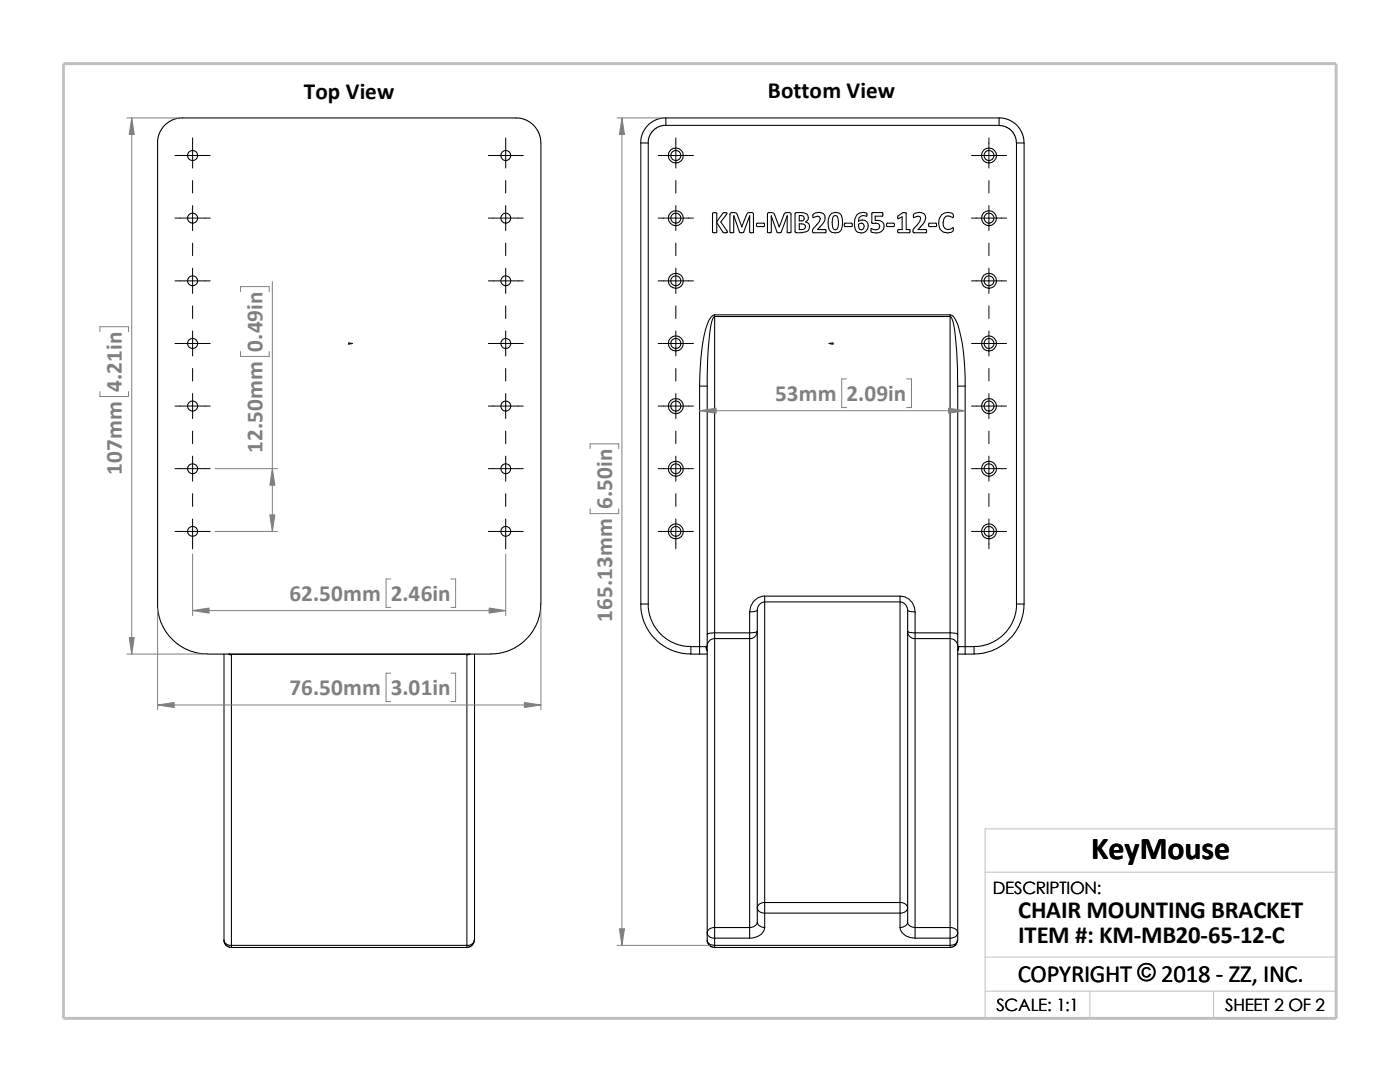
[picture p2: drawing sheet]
<svg xmlns="http://www.w3.org/2000/svg" width="279mm" height="216mm" viewBox="0 0 279 216" stroke-linecap="round" stroke-linejoin="round" font-family="sans-serif">
<path d="M196.6 174h70.1M196.6 191h70.1M196.6 197.8h70.1M217.5 197.8v5.4M242.2 197.8v5.4M26.8 203.2h239.9v-37.8h-70.1v37.8" fill="none" stroke="#c0c0c0" stroke-width=".2"/>
<path d="M12.7 12.7h254v190.5h-254z" fill="none" stroke="#c0c0c0" stroke-width=".59"/>
<g fill="none" stroke="#000" stroke-width=".21">
<path d="M31.5 28.5l.2-1.6 .9-1.7 1.5-1.1 1.7-.6h67.7l1.8 .6 1.4 1.1 1 1.7 .2 1.6v92M31.5 28.5v92.9l.4 2.3 .7 1.5 .9 1.5 1.4 1.4 1.8 1.2 1.6 .7 1.5 .4 1.6 .1M127.9 28.5v92M127.9 28.5h1.5M129.4 28.5v92M132.9 23.5l-.9 .1-1.1 .3-1.1 .7-.7 .6-1 1.7-.2 1.6M132.9 23.5h66.5M132.9 25h-.6l-.9 .3-1.1 .8-.8 1.3-.1 1.1M132.9 23.5v1.5M199.4 23.5v1.5h-66.5M199.4 23.5l.9 .1 1 .3 .8 .4 .9 .8 1 1.5 .3 1v.9M199.4 25.1l1.3 .2 1.1 .7 .7 1 .4 1.5"/>
<path d="M202.9 28.5v92M202.9 28.5h1.5v92M142.2 42.5a.62 .62 0 0 1 .8 .1v1.6l1.2-1.6a.57 .57 0 0 1 .9 0l-1.3 1.7 1.4 2a.61 .61 0 0 1-.9 0l-1.3-1.9v1.9l-.1 .1-.7-.1zM148 45.3h.1M149.6 43.1v3.2l.6 .1h.2v-3.8l-.3-.2h-.6a.49 .49 0 0 0-.5 .5l-1 2.4M149.6 43.1l-1.2 3.3h-.1l-.7-.1-1.2-3.2v3.3h-.6l-.1-.1v-3.5l.1-.3 .7-.1 .5 .1 1 2.8M149.6 43.1h.1M151 44.6l1.4-.1 .2 .6-.2 .1h-1.3zM153.9 43.1v3.2a.51 .51 0 0 1-.7 0v-3.8l.8-.1 .4 .1 1.1 2.8 1-2.6 .3-.2 .7-.1 .4 .2-.1 3.8h-.7v-3.3M153.9 43.1l1.2 3.2 .1 .1 .7-.1 1.2-3.2M153.9 43.1h.1M157.1 43.1h.1"/>
<path d="M158.7 42.5l.2-.1a2.31 2.31 0 0 1 2.3 .6 .91 .91 0 0 1-.4 1.3 1.02 1.02 0 0 1 .8 .9 1.02 1.02 0 0 1-.6 1l-1 .2h-1.3zM159.5 44.7a.89 .89 0 0 1 1.2 .3 .56 .56 0 0 1-.6 .8h-.6zM159.5 43l.8 .1 .1 .2a.51 .51 0 0 1 0 .5 .51 .51 0 0 1-.5 .3h-.4zM162.3 42.7a1.37 1.37 0 0 1 2.4 .7 3.8 3.8 0 0 1-1.5 2.4h1.6v.5v.1h-2.6v-.6l1.3-1.6 .2-.6a.49 .49 0 0 0-.5-.5l-.9 .3-.1-.6zM165.8 42.8a1.34 1.34 0 0 1 1.5-.4 1.34 1.34 0 0 1 .8 1.3 2.73 2.73 0 0 1-.7 2.7 1.38 1.38 0 0 1-2.1-1.2 2.85 2.85 0 0 1 .5-2.4zM166.3 43.2a.51 .51 0 0 1 .8 0 2.74 2.74 0 0 1-.2 2.6l-.6-.1a3.2 3.2 0 0 1 0-2.5zM168.6 44.6l1.4-.1 .1 .6-.1 .1h-1.4l-.1-.3zM171 42.9a1.76 1.76 0 0 1 2-.4l-.1 .6a1.2 1.2 0 0 0-1.5 .3l-.1 .8a1.29 1.29 0 0 1 2 .7 1.29 1.29 0 0 1-1.4 1.6 1.17 1.17 0 0 1-1.3-1.2v-1.6zM171.3 44.7a.64 .64 0 0 1 .7-.2 .64 .64 0 0 1 .5 .7l-.2 .4a.5 .5 0 0 1-.5 .2 .5 .5 0 0 1-.4-.4zM174 42.5h2.1v.6h-1.4v.9h.2a1.25 1.25 0 0 1 1.6 1 1.25 1.25 0 0 1-1.1 1.4h-1.2a.5 .5 0 0 1-.3-.8 .93 .93 0 0 0 1.1 .3 .93 .93 0 0 0 .6-.9l-.3-.4-1.3-.1zM177 44.6l1.4-.1a.42 .42 0 0 1 0 .7h-1.4zM179.2 43.1l.9-.6h.7v3.3h.8l-.1 .6h-2.3v-.6h.8v-2.5l-.8 .3z"/>
<path d="M182.4 42.7a1.62 1.62 0 0 1 2.3 .3 2.23 2.23 0 0 1-1 2.3l-.5 .5h1.6l.1 .6h-2.6l-.1-.6a5.1 5.1 0 0 0 1.5-2.2 .44 .44 0 0 0-.5-.5l-.9 .3zM185.4 44.6l1.4-.1 .1 .6-.1 .1h-1.4zM187.9 42.8a1.62 1.62 0 0 1 2.3 .1v.5l-.3-.1a1.01 1.01 0 0 0-1.5 .3 1.56 1.56 0 0 0 .4 2.1 1.5 1.5 0 0 0 1.4-.3l.1 .4-.1 .3a1.77 1.77 0 0 1-2 .2 1.77 1.77 0 0 1-.9-1.8l.2-.9zM139.6 77v52M139.6 77h1.5M141.1 77v49.6M142.6 62.8v.4M142.6 63.2v63.1M142.6 63.2h47M142.6 62.8h47M142.6 62.8a2.48 2.48 0 0 0-1.5 1.9 41.8 41.8 0 0 0-1.5 12.3M142.6 63.2a2.47 2.47 0 0 0-.7 1.8 72.2 72.2 0 0 0-.8 12"/>
<path d="M189.6 63.2a2.47 2.47 0 0 1 .8 1.8 77.9 77.9 0 0 1 .7 12M189.6 62.8l.4 .1a5.6 5.6 0 0 1 1.4 2.9 41.2 41.2 0 0 1 1.2 11.2M189.6 62.8v.4M189.6 63.2v63.1M191.1 77h1.5M191.1 77v49.6M192.6 77v52M152.6 119v1.1M152.6 119a3 3 0 0 0-3 3.1M152.6 119h27M179.6 119a3 3 0 0 1 3 3.1M179.6 119v1.1"/>
<path d="M44.7 130.5v57.1M45.6 130.5l.6 .2M45.7 130.5l.2 .1M45.9 130.6l.3 .1M45.9 130.6h47.6M46.2 130.7v57.9M93.2 130.7v57.9M93.5 130.6l-.3 .1M93.7 130.5l-.2 .1M93.8 130.5l-.6 .2M94.7 130.5v57.1a1.36 1.36 0 0 1-1.5 1M107.9 120.5l-.1 1.6-.4 1.6-.6 1.5-1 1.5-1.7 1.7-1.4 .9-1.6 .7-1.6 .4-1.5 .1h-56.6"/>
<path d="M127.9 120.5l.1 1.8 .6 2 .9 1.8 1.1 1.2 1.7 1.5 1.7 1 2 .5 1.9 .2M127.9 120.5h1.5M129.4 120.5l.1 1.5 .4 1.5 .7 1.5 1.2 1.5 1.6 1.3 1.5 .7 1.5 .4 1.5 .1M137.9 130.5h1.7M139.6 129h1.3M139.6 130.5h1.5M139.6 129h-1.7v1.5M139.6 129v1.5M140.9 129l.2 .8M140.9 129l.2 .9M141.1 128.9v57.2M141.1 126.6v2.3"/>
<path d="M142.6 127.4v57.7M142.6 126.3v1.1M142.6 127.4h7M142.6 126.3h7M142.6 127.4a1.52 1.52 0 0 0-1.5 1.5M142.6 126.3l-1 .1-.5 .2M149.6 122.1v4.2M149.6 127.4v57.7M149.6 126.3v1.1M149.6 126.3a1.92 1.92 0 0 0 1.5-.4 1.52 1.52 0 0 1-1.5 1.5M151.1 121.8v59.3M151.1 121.8a1.92 1.92 0 0 1-1.5 .3"/>
<path d="M152.6 120.1v60M152.6 120.1h-.2a1.57 1.57 0 0 0-1.3 1.7M152.6 120.1h27M179.6 120.1v60M179.6 120.1a1.64 1.64 0 0 1 1.5 1.7M181.1 121.8v59.3M181.1 121.8a1.71 1.71 0 0 0 1.5 .3M182.6 127.4h7M182.6 122.1v4.2M182.6 126.3h7M182.6 126.3a1.71 1.71 0 0 1-1.5-.4 1.45 1.45 0 0 0 1.5 1.5M182.6 127.4v57.7"/>
<path d="M182.6 126.3v1.1M189.6 127.4v57.7M189.6 127.4a1.6 1.6 0 0 1 1.5 1.5M189.6 126.3v1.1M189.6 126.3h.9l.6 .3M191.1 130.5h1.5M191.1 128.9v57.2M191.1 126.6v2.3M191.3 129h1.3M191.3 129l-.2 .8M191.3 129l-.2 .9M192.6 129h1.8"/>
<path d="M192.6 129v1.5M194.4 129v1.5h-1.8M202.9 120.5l-.1 1.5-.4 1.5-.8 1.5-1.2 1.5-1.6 1.3-1.4 .7-1.6 .4-1.4 .1M202.9 120.5h1.5M204.4 120.5l-.2 1.8-.6 2-1.3 2.4-1.4 1.4-1.8 1.2-1.6 .7-1.5 .4-1.6 .1M44.7 187.6l.1 .7 .4 .4 1 .4M44.7 187.6a1.28 1.28 0 0 0 1.5 1M46.2 188.6v.5M46.2 189.1h47M46.2 188.6h47M93.2 188.6v.5M94.7 187.6l-.4 .9-.4 .4-.7 .2"/>
<path d="M141.1 186.1a1.28 1.28 0 0 0 1.5 1.1M141.1 187.6a1.28 1.28 0 0 0 1.5 1M141.1 186.1v1.5M141.1 187.6l.2 .7 .3 .4 1 .4M142.6 185.1v2.1M142.6 188.6v.5M142.6 189.1h47M142.6 188.6h47M142.6 187.2h7M142.6 187.2v1.4M142.6 185.1h7M142.6 185.1a1.28 1.28 0 0 0-1.5 1"/>
<path d="M149.6 185.1v2.1M151.1 181.1a1.28 1.28 0 0 0 1.5 1.1M151.1 184a1.37 1.37 0 0 0 1.5 1.1M151.1 184a1.38 1.38 0 0 1-1.5 1.1M151.1 181.1v2.9M152.6 180.1v2.1M152.6 185.1a2.58 2.58 0 0 1-3 2.1M152.6 182.2h27M152.6 180.1h27M152.6 182.2v2.9M152.6 180.1a1.28 1.28 0 0 0-1.5 1M179.6 180.1v2.1"/>
<path d="M179.6 180.1a1.36 1.36 0 0 1 1.5 1M179.6 185.1a2.35 2.35 0 0 0 2 2l1 .1M179.6 182.2v2.9M181.1 181.1a1.36 1.36 0 0 1-1.5 1.1M181.1 184a1.46 1.46 0 0 1-1.5 1.1M181.1 184a1.24 1.24 0 0 0 1.5 1.1M181.1 181.1v2.9M182.6 187.2h7M182.6 185.1h7M182.6 185.1v2.1M189.6 185.1v2.1M189.6 185.1a1.36 1.36 0 0 1 1.5 1"/>
<path d="M189.6 188.6v.5M189.6 187.2v1.4M191.1 187.6l-.3 .9-.5 .4-.7 .2M191.1 186.1v1.5a1.36 1.36 0 0 1-1.5 1M191.1 186.1a1.36 1.36 0 0 1-1.5 1.1"/>
<circle cx="38.4" cy="31" r="1.01"/>
<circle cx="100.9" cy="31" r="1"/>
<circle cx="134.9" cy="31" r="1.5"/>
<circle cx="134.9" cy="31" r="1.01"/>
<circle cx="197.4" cy="31" r="1"/>
<circle cx="197.4" cy="31" r="1.49"/>
<circle cx="38.4" cy="56" r="1"/>
<circle cx="38.4" cy="43.5" r="1"/>
<circle cx="100.9" cy="56" r=".99"/>
<circle cx="100.9" cy="43.5" r=".99"/>
<circle cx="134.9" cy="56" r="1"/>
<circle cx="134.9" cy="43.5" r="1.51"/>
<circle cx="134.9" cy="56" r="1.51"/>
<circle cx="134.9" cy="43.5" r="1"/>
<circle cx="197.4" cy="56" r=".99"/>
<circle cx="197.4" cy="43.5" r=".99"/>
<circle cx="197.4" cy="43.5" r="1.5"/>
<circle cx="197.4" cy="56" r="1.5"/>
<circle cx="38.4" cy="68.5" r="1"/>
<circle cx="100.9" cy="68.5" r=".99"/>
<circle cx="134.9" cy="68.5" r="1.5"/>
<circle cx="134.9" cy="68.5" r="1"/>
<circle cx="197.4" cy="68.5" r="1.49"/>
<circle cx="197.4" cy="68.5" r=".99"/>
<circle cx="38.4" cy="81" r="1.01"/>
<circle cx="38.4" cy="93.5" r="1"/>
<circle cx="100.9" cy="81" r="1"/>
<circle cx="100.9" cy="93.5" r=".99"/>
<circle cx="134.9" cy="81" r="1.01"/>
<circle cx="134.9" cy="93.5" r="1.51"/>
<circle cx="134.9" cy="81" r="1.51"/>
<circle cx="134.9" cy="93.5" r="1"/>
<circle cx="197.4" cy="81" r="1"/>
<circle cx="197.4" cy="93.5" r=".99"/>
<circle cx="197.4" cy="93.5" r="1.5"/>
<circle cx="197.4" cy="81.1" r="1.5"/>
<circle cx="38.4" cy="106" r="1"/>
<circle cx="100.9" cy="106" r=".99"/>
<circle cx="134.9" cy="106" r="1.5"/>
<circle cx="134.9" cy="106" r="1"/>
<circle cx="197.4" cy="106" r="1.49"/>
<circle cx="197.4" cy="106" r=".99"/>
</g>
<g fill="#00f" stroke="#00f" stroke-width=".2">
<path d="M70 68.5h.4l-.4 .1z"/>
<path d="M165.4 68.5h.4v.1z"/>
</g>
<path d="M69.6 68.5h.8M69.6 68.4l.2 .3M69.7 68.5h.1M69.7 68.4v.3M69.8 68.4l-.3 .3M165.4 68.5h.9M166 68.4l.3 .3M166.1 68.5h.1M166.1 68.4v.3M166.2 68.4l-.3 .3" fill="none" stroke="#00f" stroke-width=".2"/>
<g fill="none" stroke="#000" stroke-width=".2">
<path d="M34.9 31h7.1M38.4 27.5v6M38.4 36v2.5M97.5 31h6.9M100.9 27.5v6M100.9 36v2.5M131.4 31h7M134.9 27.5v6M134.9 36v2.5M193.9 31h7M197.4 27.5v6M197.4 36v2.5"/>
<path d="M34.9 56h7.1M34.9 43.5h7.1M38.4 41v5M38.4 48.5v2.5M38.4 53.5v5M97.5 56h6.9M97.5 43.5h6.9M100.9 41v5M100.9 48.5v2.5M100.9 53.5v5M131.4 56h7M131.4 43.5h7"/>
<path d="M134.9 41v5M134.9 48.5v2.5M134.9 53.5v5M193.9 56h7M193.9 43.5h7M197.4 41v5M197.4 48.5v2.5M197.4 53.5v5M34.9 68.5h7.1M38.4 61v2.5M38.4 66v5M38.4 73.5v2.5"/>
<path d="M38.4 78.5v5M97.5 68.5h6.9M100.9 61v2.5M100.9 66v5M100.9 73.5v2.5M100.9 78.5v5M131.4 68.5h7M134.9 61v2.5M134.9 66v5M134.9 73.5v2.5M134.9 78.5v5M193.9 68.5h7"/>
<path d="M197.4 61v2.5M197.4 66v5M197.4 73.5v2.5M197.4 78.5v5M34.9 93.5h7.1M34.9 81h7.1M38.4 86v2.5M38.4 91v5M38.4 98.5v2.5M97.5 93.5h6.9M97.5 81h6.9M100.9 86v2.5"/>
<path d="M100.9 91v5M100.9 98.5v2.5M131.4 93.5h7M131.4 81h7M134.9 86v2.5M134.9 91v5M134.9 98.5v2.5M193.9 93.5h7M193.9 81h7M197.4 86v2.5M197.4 91v5M197.4 98.5v2.5"/>
<path d="M34.9 106h7.1M38.4 103.5v6M97.5 106h6.9M100.9 103.5v6M131.4 106h7M134.9 103.5v6M193.9 106h7M197.4 103.5v6"/>
</g>
<g fill="none" stroke="#808080" stroke-width=".2">
<path d="M25.3 23.5h10.1M26.3 23.5v107M123.1 23.5h8.8M124.1 23.5v165.1M48 58.2v-1h5.7v1M54.4 56.2v49.8M19.9 66.2v-1h5.8v1M19.9 78.1v1h5.8v-1M48 70.1v1h5.7v-1M169 75.6h-1v5.7h1M180.9 75.6h1v5.7h-1M42.9 93.5h12.5"/>
<path d="M117.8 89.5v-.9h5.7v.9M139.6 82h53M38.4 110.5v12.4M42.9 106h12.5M78 115.5h-1v5.7h1M90 115.5h.9v5.7h-.9M100.9 110.5v12.4M117.8 101.5v1h5.7v-1M25.3 130.5h15.1M31.5 121.5v20.1M38.4 121.8h62.5M78 134.3h-1v5.7h1"/>
<path d="M90 134.3h.9v5.7h-.9M107.9 121.5v20.1M31.5 140.7h76.4M123.1 188.6h18.5"/>
</g>
<g fill="#808080" stroke="#808080" stroke-width=".2">
<path d="M26.3 23.5l.5 3.3h-1z"/>
<path d="M25.8 127.2h1l-.5 3.3z"/>
<path d="M31.5 140.7l3.3-.5v1z"/>
<path d="M104.6 140.2l3.3 .5-3.3 .5z"/>
<path d="M38.4 121.8l3.3-.5v1z"/>
<path d="M97.6 121.3l3.3 .5-3.3 .5z"/>
<path d="M54.4 93.5l.5 3.3h-1.1z"/>
<path d="M53.8 102.7h1.1l-.5 3.3z"/>
<path d="M139.6 82l3.3-.6v1.1z"/>
<path d="M189.3 81.4l3.3 .6-3.3 .5z"/>
<path d="M123.6 185.3h1l-.5 3.3z"/>
<path d="M124.1 23.5l.5 3.3h-1z"/>
</g>
<text font-size="6.4" x="217.8" y="171.4">KeyMouse</text>
<g font-size="4.9">
<text x="203.2" y="183.2">CHAIR MOUNTING BRACKET</text>
<text x="203.2" y="188.1">ITEM #: KM-MB20-65-12-C</text>
<text x="203.1" y="195.9">COPYRIGHT © 2018 - ZZ, INC.</text>
</g>
<g font-size="4.6">
<text x="60.6" y="19.7">Top View</text>
<text x="153.2" y="19.6">Bottom View</text>
</g>
<g font-size="4.6" fill="#808080">
<text x="52.4" y="70.1" transform="rotate(-90 52.4 70.1)">0.49in</text>
<text x="24.3" y="78.1" transform="rotate(-90 24.3 78.1)">4.21in</text>
<text x="154.7" y="80.1">53mm</text>
<text x="169" y="80.1">2.09in</text>
<text x="24.3" y="94.8" transform="rotate(-90 24.3 94.8)">107mm</text>
<text x="52.4" y="90.4" transform="rotate(-90 52.4 90.4)">12.50mm</text>
<text x="122.2" y="101.5" transform="rotate(-90 122.2 101.5)">6.50in</text>
<text x="57.7" y="120">62.50mm</text>
<text x="78" y="120">2.46in</text>
<text x="122.2" y="124.1" transform="rotate(-90 122.2 124.1)">165.13mm</text>
<text x="57.7" y="138.8">76.50mm</text>
<text x="78" y="138.8">3.01in</text>
</g>
<g font-size="3.4">
<text x="198.2" y="178.5">DESCRIPTION:</text>
<text x="198.8" y="201.7">SCALE: 1:1</text>
<text x="244.5" y="201.7">SHEET 2 OF 2</text>
</g>
</svg>
